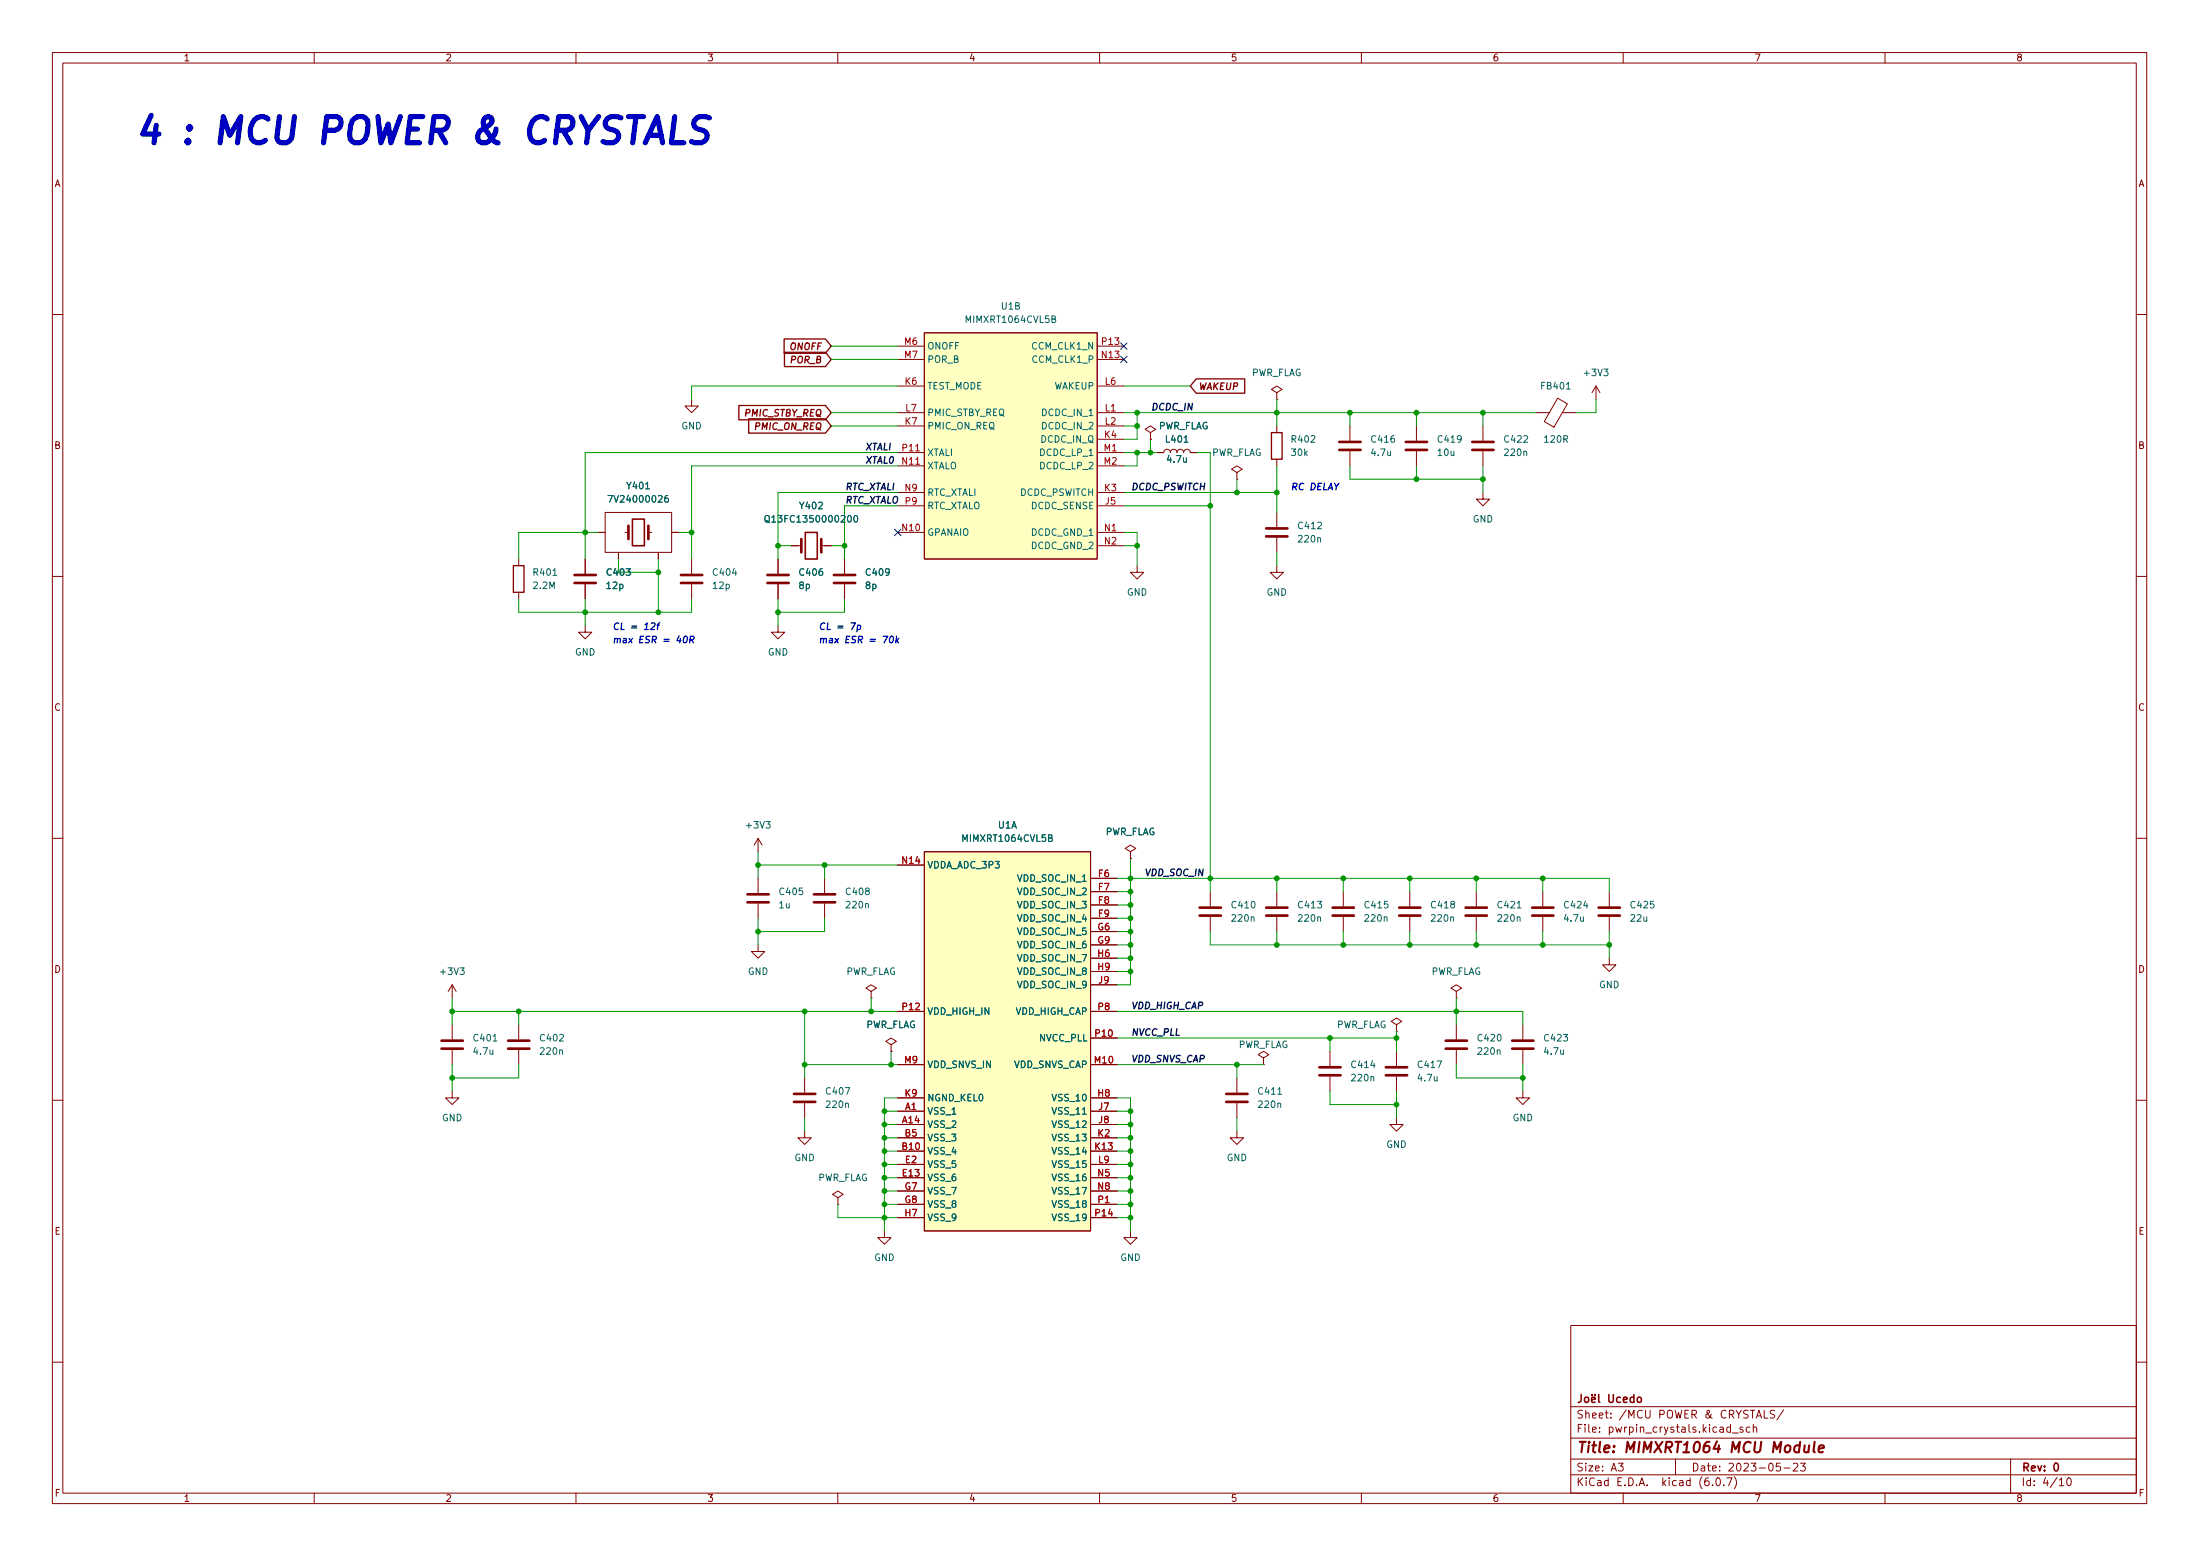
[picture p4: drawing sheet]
<svg xmlns="http://www.w3.org/2000/svg" width="420mm" height="297mm" viewBox="0 0 420 297" stroke-linecap="round" stroke-linejoin="round" font-family="sans-serif">
<g fill="none" stroke="#840000" stroke-width=".19">
<path d="M10 10h400v277h-400zM12 12h396v273h-396zM60 10v2M110 10v2M160 10v2M210 10v2M260 10v2M310 10v2M360 10v2M10 60h2M132.1 76.2v1.3h1.2l-1.2 1.3-1.3-1.3h1.3M171.4 73.7h5.1"/>
<path d="M171.4 78.8h5.1M171.4 66.1h5.1M171.4 68.6h5.1M176.5 63.5h33v43.2h-33zM209.5 73.7h5.1M209.5 78.8h5.1M209.5 66.1h5.1M209.5 68.6h5.1M243.8 75l1.1-.7-1.1-.6-1 .6 1 .7v1.2M243.8 76.2h.1M293.4 78.8h2.5M297.5 76l1.8 1.1-2.5 4.4-1.9-1z"/>
<path d="M298.4 78.8h2.6M304.8 73.7l-.8 1.3M304.8 73.7v2.5M304.8 73.7l.8 1.3M408 60h2M115.6 97.8h12.7v7.6h-12.7zM171.4 96.6h5.1M171.4 94h5.1M171.4 81.3h5.1M171.4 86.4h5.1M171.4 88.9h5.1M209.5 96.6h5.1"/>
<path d="M209.5 94h5.1M209.5 83.9h5.1M209.5 81.3h5.1M209.5 86.4h5.1M209.5 88.9h5.1M219.7 82.6l1-.6-1-.7-1 .7 1 .6v1.3M219.7 83.9h.1M221 86.4h1.2a.64 .64 0 0 1 .7-.6 .64 .64 0 0 1 .6 .6 .64 .64 0 0 1 .7-.6 .64 .64 0 0 1 .6 .6 .64 .64 0 0 1 .6-.6 .64 .64 0 0 1 .7 .6 .64 .64 0 0 1 .6-.6 .64 .64 0 0 1 .6 .6h1.3M236.2 90.2l1-.6-1-.7-1 .7 1 .6v1.3M236.2 91.5h.1M243.8 81.3v1.3M243.8 87.7v1.2"/>
<path d="M243.8 97.8v2.8M257.8 81.3v2.8M257.8 86.1v2.8M270.5 81.3v2.8M270.5 86.1v2.8M283.2 94v1.3h1.3l-1.3 1.3-1.3-1.3h1.3M283.2 81.3v2.8M283.2 86.1v2.8M10 110h2M99.1 106.7v1.3M99.1 113.1v1.2M111.8 119.4v1.3h1.2l-1.2 1.3-1.3-1.3h1.3"/>
<path d="M111.8 106.7v2.8M111.8 111.5v2.8M114.3 101.6h1.3M118.1 105.4v1.3M119.4 101.6h.6M123.8 101.6h.7M125.7 105.4v1.3M128.3 101.6h1.2M132.1 106.7v2.8M132.1 111.5v2.8M148.6 119.4v1.3h1.3l-1.3 1.3-1.3-1.3h1.3M148.6 106.7v2.8"/>
<path d="M148.6 111.5v2.8M151.1 104.2h1.9M156.8 104.2h1.9M161.3 106.7v2.8M161.3 111.5v2.8M171.4 101.6h5.1M209.5 101.6h5.1M209.5 104.2h5.1M217.2 108v1.3h1.2l-1.2 1.2-1.3-1.2h1.3M243.8 108v1.3h1.3l-1.3 1.2-1.2-1.2h1.2M243.8 102.7v2.7M408 110h2"/>
<path d="M10 160h2M144.8 160.1l-.8 1.2M144.8 160.1v2.5M144.8 167.7v2.8M144.8 172.5v2.8M144.8 160.1l.7 1.2M157.5 167.7v2.8M157.5 172.5v2.8M171.4 165.1h5.1M176.5 162.6h31.8v72.4h-31.8zM208.3 167.7h5.1M208.3 170.2h5.1"/>
<path d="M208.3 172.8h5.1M208.3 175.3h5.1M208.3 177.8h5.1M215.9 162.6l1-.6-1-.7-1 .7 1 .6v1.3M215.9 163.9h.1M231.1 170.2v2.8M231.1 175v2.8M243.8 170.2v2.8M243.8 175v2.8M256.5 170.2v2.8M256.5 175v2.8M269.2 170.2v2.8"/>
<path d="M269.2 175v2.8M281.9 170.2v2.8M281.9 175v2.8M294.6 170.2v2.8M294.6 175v2.8M307.3 170.2v2.8M307.3 175v2.8M408 160h2M86.4 188v2.5M86.4 195.6v2.8M86.4 188l-.8 1.3M86.4 188l.7 1.3"/>
<path d="M99.1 195.6v2.8M144.8 180.4v1.2h1.2l-1.2 1.3-1.3-1.3h1.3M166.4 189.3l1-.7-1-.6-1 .6 1 .7v1.2M166.4 190.5h.1M170.2 199.4l1-.6-1-.6-1 .6 1 .6v1.3M171.4 193.1h5.1M208.3 180.4h5.1M208.3 182.9h5.1M208.3 185.5h5.1M208.3 188h5.1M208.3 198.2h5.1M208.3 193.1h5.1"/>
<path d="M266.7 195.6l1-.6-1-.7-1 .7 1 .6v1.3M266.7 196.9h.1M278.1 189.3l1-.7-1-.6-1 .6 1 .7v1.2M278.1 190.5h.1M278.1 195.6v2.8M290.8 195.6v2.8M307.3 182.9v1.3h1.3l-1.3 1.3-1.2-1.3h1.2M10 210h2M86.4 208.3v1.3h1.2l-1.2 1.3-1.3-1.3h1.3M86.4 200.4v2.8M99.1 200.4v2.8M153.7 215.9v1.3h1.2l-1.2 1.3-1.3-1.3h1.3"/>
<path d="M153.7 205.8v2.8M153.7 210.6v2.8M170.2 200.7h.1M171.4 212.1h5.1M171.4 214.7h5.1M171.4 219.7h5.1M171.4 217.2h5.1M171.4 209.6h5.1M171.4 203.2h5.1M208.3 212.1h5.1M208.3 214.7h5.1M208.3 219.7h5.1"/>
<path d="M208.3 217.2h5.1M208.3 209.6h5.1M208.3 203.2h5.1M236.2 215.9v1.3h1.3l-1.3 1.3-1.3-1.3h1.3M236.2 205.8v2.8M236.2 210.6v2.8M241.3 202l1-.7-1-.6-1 .6 1 .7v1.2M241.3 203.2h.1M254 200.7v2.8M254 205.5v2.8M266.7 213.4v1.3h1.3l-1.3 1.2-1.3-1.2h1.3M266.7 200.7v2.8"/>
<path d="M266.7 205.5v2.8M278.1 200.4v2.8M290.8 208.3v1.3h1.3l-1.3 1.3-1.2-1.3h1.2M290.8 200.4v2.8M408 210h2M160 228.6l1-.6-1-.6-1 .6 1 .6v1.3M160 229.9h.1M168.9 235v1.3h1.3l-1.3 1.2-1.3-1.2h1.3M171.4 224.8h5.1M171.4 222.3h5.1M171.4 227.4h5.1M171.4 229.9h5.1"/>
<path d="M171.4 232.4h5.1M208.3 224.8h5.1M208.3 222.3h5.1M208.3 227.4h5.1M208.3 229.9h5.1M208.3 232.4h5.1M215.9 235v1.3h1.3l-1.3 1.2-1.3-1.2h1.3M300 253h108v32h-108zM10 260h2M300 278.5h108M300 274.5h108M300 268.5h108"/>
<path d="M309.1 279.3h.9l-.5 .6 .4 .1v.7l-.2 .1-.6-.1M320 278.5v3M330.5 272.5l-.4-.1-.3 .3 .1 .6h.6M330.5 271.9v1.5M330.9 273.6h1.1M332.9 272.5l-.4-.1-.2 .2 .1 .2 .5 .2v.3h-.6M334.2 272.5l-.4-.1-.3 .3 .1 .6h.6M334.9 272.6l.2-.2 .3 .1 .1 .9M334.9 271.9v1.5M335.4 270.7l.5-1.5 .5 1.5M336.9 269.2v1.5h.7M338.9 269.3l-.5-.1-.3 .3 .1 .4 .7 .2v.5l-.3 .1-.5-.1"/>
<path d="M340 279.3h-.7l-.1 .7 .2-.1 .5 .1 .2 .2-.1 .5-.2 .1-.6-.1M340.6 269.1l-1.2 2M342.5 279.5l.6-.2 .2 .2 .1 .2-1 1.1h1M343.8 279.3h1l-.5 .6 .4 .1v.7l-.2 .1-.7-.1M384 278.5v6.5M408 260h2M60 285v2M110 285v2M160 285v2M210 285v2M260 285v2M300 281.5h108"/>
<path d="M310 285v2M327.1 283.5v.1M327.9 282.2l.2-.1a.8 .8 0 0 1 .5 .8 .8 .8 0 0 1-.5 .7 1 1 0 0 1-.2-1.4zM329.2 283.5v.1M329.8 282.1h1l-.7 1.5M331.2 281.9a1.72 1.72 0 0 1 0 2.3M340.7 280.2h1.2M360 285v2M393.3 282.5l.4-.4v1.5M393.3 283.6h.8M394.9 282.2l.2-.1a.8 .8 0 0 1 .5 .8 .8 .8 0 0 1-.5 .7 1 1 0 0 1-.2-1.4z"/>
</g>
<g fill="none" stroke="#840000" stroke-width=".3">
<path d="M120.8 99.1h2.3v5.1h-2.3zM153.8 101.6h2.3v5.1h-2.3zM302 266.2v1.1a.48 .48 0 0 1-.6 .4M302.8 266.8l.3-.1 .3 .3v.4l-.3 .3-.3-.1-.2-.2zM304 267.2l.7-.1-.1-.3-.4-.1-.2 .2v.7h.6M304 266.2v.2M304.6 266.2v.2M305.3 266.2v1.3l.2 .2M307.3 266.2v1.2l.2 .3h.3l.3-.3v-1.2M309.5 266.8l-.5-.1-.2 .3 .1 .6h.6M310 267.2l.8-.1-.1-.3-.4-.1-.3 .2 .1 .7h.6M312 266.8l-.4-.1-.3 .3 .2 .6h.5"/>
<path d="M312 266.2v1.5M312.8 266.8l.4-.1 .3 .3v.4l-.3 .3-.4-.1-.1-.2zM392.4 279.5l.2-.2a.8 .8 0 0 1 .5 .8 .8 .8 0 0 1-.5 .7l-.2-.1-.1-.5z"/>
</g>
<path d="M344.7 275.9l-.1 1.2a.57 .57 0 0 0 .8 0M345.5 275.9l-.1 1.3M346.6 275.2l-.3 1.8 .3 .2M347.3 276.6l1-.2v-.4l-.6-.1-.3 .3v.9h.7" fill="none" stroke="#840000" stroke-width=".4"/>
<g fill="none" stroke="#840000" stroke-width=".51">
<path d="M255.8 85.9h4M255.8 84.4h4M268.5 85.9h4M268.5 84.4h4M281.2 85.9h4M281.2 84.4h4M109.7 111.3h4.1M109.7 109.8h4.1M120 100.4v2.5M123.8 100.4v2.5M130 111.3h4.1M130 109.8h4.1"/>
<path d="M146.6 111.3h4M146.6 109.8h4M153 102.9v2.5M156.8 102.9v2.5M159.3 111.3h4M159.3 109.8h4M241.8 102.4h4.1M241.8 100.9h4.1M142.7 172.2h4.1M142.7 170.7h4.1M155.4 172.2h4.1M155.4 170.7h4.1"/>
<path d="M229.1 174.8h4.1M229.1 173.3h4.1M241.8 174.8h4.1M241.8 173.3h4.1M254.5 174.8h4.1M254.5 173.3h4.1M267.2 174.8h4.1M267.2 173.3h4.1M279.9 174.8h4.1M279.9 173.3h4.1M292.6 174.8h4.1M292.6 173.3h4.1"/>
<path d="M305.3 174.8h4.1M305.3 173.3h4.1M84.3 198.7h4.1M97 198.7h4.1M276.1 198.7h4.1M288.8 198.7h4.1M84.3 200.2h4.1M97 200.2h4.1M151.6 210.3h4.1M151.6 208.8h4.1M234.2 210.3h4.1M234.2 208.8h4.1"/>
<path d="M252 205.3h4M252 203.7h4M264.7 205.3h4M264.7 203.7h4M276.1 200.2h4.1M288.8 200.2h4.1"/>
</g>
<g fill="#ffffc2" stroke="#ffffc2" stroke-width=".19">
<path d="M176.5 63.5h33v43.2h-33z"/>
<path d="M176.5 162.6h31.8v72.4h-31.8z"/>
</g>
<path d="M116.1 94.6h.9l-.6 1.3M127.5 94.6l-.3 .1a.86 .86 0 0 0 0 1.2l.4-.2 .1-.4-.3-.2h-.3l-.2 .2M146.1 98.6l.3-.2a.43 .43 0 0 1 .5 .4v.4a.42 .42 0 0 1-.4 .5 .42 .42 0 0 1-.4-.5zM146.3 99.4l.7 .4M163.2 98.5l.2-.1a.68 .68 0 0 1 .4 .6 .68 .68 0 0 1-.4 .7l-.3-.5z" fill="none" stroke="#006464" stroke-width=".19"/>
<path d="M141.1 77.4h16.5l1.1 1.4-1.1 1.3h-16.5zM143 80h14.6l1.1 1.3-1.1 1.4h-14.6zM149.8 64.7h7.8l1.1 1.4-1.1 1.3h-7.8zM149.8 67.3h7.8l1.1 1.3-1.1 1.4h-7.8zM228.4 72.3h9.3v2.8h-9.3l-1.1-1.4zM242.8 82.6h2.1v5.1h-2.1zM98 108h2.1v5.1h-2.1z" fill="none" stroke="#840000" stroke-width=".25"/>
<path d="M128.8 22.3l-.6 5h2.4M135.5 22.5a2.12 2.12 0 0 0-2.7 .2 1.11 1.11 0 0 0 .5 1.9l.9 .3a1.22 1.22 0 0 1 .9 1.3 1.22 1.22 0 0 1-1.2 1.1h-1.2l-.6-.3" fill="none" stroke="#0000c2" stroke-width="1"/>
<g fill="none" stroke="#0000c2" stroke-width=".25">
<path d="M124.4 119l.5-.1 .2 .4-.9 .9h.8M125.5 119.3h.4M126 118.9l-.3 .2-.2 1.1M162.5 118.9h.9l-.7 1.3M163.8 119.4l.4-.1 .2 .3-.2 .5h-.5M163.8 119.3l-.2 1.3M130.7 121.6l.3-.1a.75 .75 0 0 1-.3 1.2l-.2-.5zM131.8 122.1h.6l.1-.5-.6-.1-.2 1.2M132.1 122.1l.3 .6M170.1 121.6l.3-.1a.75 .75 0 0 1-.3 1.2l-.2-.5zM171.2 121.5l-.1 1.2M171.3 122.2l.3 .5"/>
<path d="M171.7 121.9l-.6 .5"/>
</g>
<g fill="none" stroke="#009600" stroke-width=".19">
<path d="M158.7 78.8h12.7M158.7 66.1h12.7M158.7 68.6h12.7M171.4 73.7h-39.3v2.5M214.6 78.8h78.8M214.6 73.7h12.7M217.2 78.8v5.1h-2.6M243.8 76.2v5.1M257.8 78.8v2.5M270.5 78.8v2.5M283.2 78.8v2.5M304.8 76.2v2.6h-3.8"/>
<path d="M158.7 81.3h12.7M171.4 88.9h-39.3v17.8M171.4 94h-22.8v12.7M171.4 96.6h-10.1v10.1M171.4 86.4h-59.6v20.3M214.6 94h29.2M214.6 81.3h2.6M214.6 96.6h16.5M214.6 86.4h6.4M217.2 86.4v2.5h-2.6M219.7 83.9v2.5M228.6 86.4h2.5v83.8"/>
<path d="M236.2 91.5v2.5M243.8 88.9v8.9M257.8 88.9v2.6h25.4M270.5 88.9v2.6M283.2 88.9v5.1M99.1 114.3v2.6h33v-2.6M111.8 114.3v5.1M114.3 101.6h-15.2v5.1M118.1 106.7v2.6h7.6M125.7 106.7v10.2M129.5 101.6h2.6M148.6 114.3v5.1"/>
<path d="M148.6 104.2h2.5M158.7 104.2h2.6M161.3 114.3v2.6h-12.7M214.6 104.2h2.6M214.6 101.6h2.6v6.4M243.8 105.4v2.6M144.8 162.6v5.1M144.8 175.3v5.1M144.8 165.1h26.6M157.5 175.3v2.5h-12.7M157.5 165.1v2.6M213.4 177.8h2.5"/>
<path d="M213.4 167.7h93.9v2.5M213.4 175.3h2.5M213.4 172.8h2.5M213.4 170.2h2.5M215.9 163.9v24.1h-2.5M231.1 177.8v2.6h76.2M243.8 167.7v2.5M243.8 177.8v2.6M256.5 167.7v2.5M256.5 177.8v2.6M269.2 167.7v2.5M269.2 177.8v2.6"/>
<path d="M281.9 167.7v2.5M281.9 177.8v2.6M294.6 167.7v2.5M294.6 177.8v2.6M307.3 177.8v5.1M86.4 190.5v5.1M86.4 193.1h85M99.1 193.1v2.5M153.7 193.1v12.7M166.4 190.5v2.6M213.4 193.1h77.4v2.5M213.4 180.4h2.5"/>
<path d="M213.4 182.9h2.5M213.4 198.2h53.3M213.4 185.5h2.5M254 198.2v2.5M266.7 196.9v3.8M278.1 190.5v5.1M86.4 203.2v5.1M99.1 203.2v2.6h-12.7M153.7 203.2h17.7M153.7 213.4v2.5M168.9 217.2h2.5M168.9 219.7h2.5"/>
<path d="M168.9 214.7h2.5M168.9 212.1h2.5M170.2 200.7v2.5M171.4 209.6h-2.5v25.4M213.4 217.2h2.5M213.4 219.7h2.5M213.4 214.7h2.5M213.4 203.2h27.9M213.4 212.1h2.5M213.4 209.6h2.5v25.4M236.2 203.2v2.6M236.2 213.4v2.5"/>
<path d="M254 208.3v2.6h12.7M266.7 208.3v5.1M278.1 203.2v2.6h12.7M290.8 203.2v5.1M160 229.9v2.5h11.4M168.9 229.9h2.5M168.9 227.4h2.5M168.9 224.8h2.5M168.9 222.3h2.5M213.4 229.9h2.5M213.4 232.4h2.5M213.4 227.4h2.5"/>
<path d="M213.4 224.8h2.5M213.4 222.3h2.5"/>
</g>
<path d="M214 65.5l1.2 1.2M214 68l1.2 1.2M215.2 65.5l-1.2 1.2M215.2 68l-1.2 1.2M170.8 101l1.3 1.2M172.1 101l-1.3 1.2" fill="none" stroke="#000084" stroke-width=".19"/>
<g fill="#009600" stroke="#009600" stroke-width=".19">
<circle cx="111.8" cy="101.6" r=".46"/>
<circle cx="125.7" cy="116.9" r=".46"/>
<circle cx="125.7" cy="109.3" r=".46"/>
<circle cx="132.1" cy="101.6" r=".46"/>
<circle cx="111.8" cy="116.9" r=".46"/>
<circle cx="166.4" cy="193.1" r=".46"/>
<circle cx="168.9" cy="222.3" r=".46"/>
<circle cx="168.9" cy="224.8" r=".46"/>
<circle cx="168.9" cy="232.4" r=".46"/>
<circle cx="168.9" cy="229.9" r=".46"/>
<circle cx="168.9" cy="219.7" r=".46"/>
<circle cx="168.9" cy="217.2" r=".46"/>
<circle cx="168.9" cy="214.7" r=".46"/>
<circle cx="168.9" cy="227.4" r=".46"/>
<circle cx="170.2" cy="203.2" r=".46"/>
<circle cx="168.9" cy="212.1" r=".46"/>
<circle cx="215.9" cy="217.2" r=".46"/>
<circle cx="215.9" cy="214.7" r=".46"/>
<circle cx="215.9" cy="227.4" r=".46"/>
<circle cx="215.9" cy="229.9" r=".46"/>
<circle cx="215.9" cy="232.4" r=".46"/>
<circle cx="215.9" cy="219.7" r=".46"/>
<circle cx="215.9" cy="222.3" r=".46"/>
<circle cx="215.9" cy="224.8" r=".46"/>
<circle cx="86.4" cy="193.1" r=".46"/>
<circle cx="157.5" cy="165.1" r=".46"/>
<circle cx="153.7" cy="203.2" r=".46"/>
<circle cx="153.7" cy="193.1" r=".46"/>
<circle cx="99.1" cy="193.1" r=".46"/>
<circle cx="86.4" cy="205.8" r=".46"/>
<circle cx="144.8" cy="177.8" r=".46"/>
<circle cx="144.8" cy="165.1" r=".46"/>
<circle cx="148.6" cy="116.9" r=".46"/>
<circle cx="161.3" cy="104.2" r=".46"/>
<circle cx="148.6" cy="104.2" r=".46"/>
<circle cx="231.1" cy="167.7" r=".46"/>
<circle cx="215.9" cy="175.3" r=".46"/>
<circle cx="215.9" cy="180.4" r=".46"/>
<circle cx="215.9" cy="172.8" r=".46"/>
<circle cx="215.9" cy="177.8" r=".46"/>
<circle cx="215.9" cy="167.7" r=".46"/>
<circle cx="215.9" cy="170.2" r=".46"/>
<circle cx="243.8" cy="167.7" r=".46"/>
<circle cx="231.1" cy="96.6" r=".46"/>
<circle cx="217.2" cy="104.2" r=".46"/>
<circle cx="217.2" cy="78.8" r=".46"/>
<circle cx="217.2" cy="86.4" r=".46"/>
<circle cx="219.7" cy="86.4" r=".46"/>
<circle cx="217.2" cy="81.3" r=".46"/>
<circle cx="236.2" cy="94" r=".46"/>
<circle cx="266.7" cy="198.2" r=".46"/>
<circle cx="278.1" cy="193.1" r=".46"/>
<circle cx="281.9" cy="167.7" r=".46"/>
<circle cx="256.5" cy="167.7" r=".46"/>
<circle cx="243.8" cy="180.4" r=".46"/>
<circle cx="256.5" cy="180.4" r=".46"/>
<circle cx="269.2" cy="167.7" r=".46"/>
<circle cx="269.2" cy="180.4" r=".46"/>
<circle cx="266.7" cy="210.9" r=".46"/>
<circle cx="281.9" cy="180.4" r=".46"/>
<circle cx="243.8" cy="94" r=".46"/>
<circle cx="243.8" cy="78.8" r=".46"/>
<circle cx="283.2" cy="78.8" r=".46"/>
<circle cx="270.5" cy="91.5" r=".46"/>
<circle cx="283.2" cy="91.5" r=".46"/>
<circle cx="257.8" cy="78.8" r=".46"/>
<circle cx="270.5" cy="78.8" r=".46"/>
<circle cx="215.9" cy="212.1" r=".46"/>
<circle cx="215.9" cy="182.9" r=".46"/>
<circle cx="236.2" cy="203.2" r=".46"/>
<circle cx="254" cy="198.2" r=".46"/>
<circle cx="215.9" cy="185.5" r=".46"/>
<circle cx="294.6" cy="167.7" r=".46"/>
<circle cx="294.6" cy="180.4" r=".46"/>
<circle cx="307.3" cy="180.4" r=".46"/>
<circle cx="290.8" cy="205.8" r=".46"/>
</g>
<text font-size="7" fill="#0000c2" x="25.4" y="27.5">4 : MCU POWER &amp; CRYSTALS</text>
<text font-size="2.8" fill="#840000" x="301" y="277.3">Title: MIMXRT1064 MCU Module</text>
<g font-size="2.1" fill="#840000">
<text x="301" y="273.5">File: pwrpin_crystals.kicad_sch</text>
<text x="301" y="270.8">Sheet: /MCU POWER &amp; CRYSTALS/</text>
<text x="301" y="280.9">Size: A3</text>
<text x="323" y="280.9">Date: 2023-05-23</text>
<text x="386" y="280.9">Rev: 0</text>
<text x="301" y="283.7">KiCad E.D.A. kicad (6.0.7)</text>
<text x="386" y="283.7">Id: 4/10</text>
</g>
<g font-size="1.8" fill="#840000">
<text x="35" y="11.7">1</text>
<text x="85" y="11.7">2</text>
<text x="135" y="11.7">3</text>
<text x="185" y="11.7">4</text>
<text x="235" y="11.7">5</text>
<text x="285" y="11.7">6</text>
<text x="335" y="11.7">7</text>
<text x="385" y="11.7">8</text>
<text x="10.3" y="35.7">A</text>
<text x="408.3" y="35.7">A</text>
<text x="151.1" y="66.8">ONOFF</text>
<text x="151.2" y="69.3">POR_B</text>
<text x="228.8" y="74.4">WAKEUP</text>
<text x="142.4" y="79.5">PMIC_STBY_REQ</text>
<text x="144.4" y="82">PMIC_ON_REQ</text>
<text x="10.3" y="85.7">B</text>
<text x="408.3" y="85.7">B</text>
<text x="10.3" y="135.7">C</text>
<text x="408.3" y="135.7">C</text>
<text x="10.3" y="185.7">D</text>
<text x="408.3" y="185.7">D</text>
<text x="10.4" y="235.7">E</text>
<text x="408.4" y="235.7">E</text>
<text x="10.4" y="285.7">F</text>
<text x="35" y="286.7">1</text>
<text x="85" y="286.7">2</text>
<text x="135" y="286.7">3</text>
<text x="185" y="286.7">4</text>
<text x="235" y="286.7">5</text>
<text x="285" y="286.7">6</text>
<text x="335" y="286.7">7</text>
<text x="385" y="286.7">8</text>
<text x="408.4" y="285.7">F</text>
</g>
<g font-size="1.8" fill="#006464">
<text x="191.3" y="59.1">U1B</text>
<text x="184.7" y="61.6">MIMXRT1064CVL5B</text>
<text x="177" y="66.7">ONOFF</text>
<text x="177" y="69.3">POR_B</text>
<text x="197.2" y="66.7">CCM_CLK1_N</text>
<text x="197.2" y="69.3">CCM_CLK1_P</text>
<text x="238.9" y="71.8">PWR_FLAG</text>
<text x="302.7" y="71.8">+3V3</text>
<text x="177" y="74.3">TEST_MODE</text>
<text x="201.2" y="74.3">WAKEUP</text>
<text x="294.5" y="74.3">FB401</text>
<text x="130.1" y="82">GND</text>
<text x="177" y="82">PMIC_ON_REQ</text>
<text x="177" y="79.4">PMIC_STBY_REQ</text>
<text x="199.2" y="79.4">DCDC_IN_1</text>
<text x="199.2" y="82">DCDC_IN_2</text>
<text x="221.1" y="82">PWR_FLAG</text>
<text x="177" y="89.6">XTALO</text>
<text x="177" y="87">XTALI</text>
<text x="198.7" y="87">DCDC_LP_1</text>
<text x="198.7" y="89.6">DCDC_LP_2</text>
<text x="198.8" y="84.5">DCDC_IN_Q</text>
<text x="222.8" y="84.5">L401</text>
<text x="223" y="88.3">4.7u</text>
<text x="231.3" y="87">PWR_FLAG</text>
<text x="246.7" y="87">30k</text>
<text x="246.8" y="84.5">R402</text>
<text x="262" y="87">4.7u</text>
<text x="262" y="84.5">C416</text>
<text x="274.7" y="87">10u</text>
<text x="274.7" y="84.5">C419</text>
<text x="287.4" y="84.5">C422</text>
<text x="287.5" y="87">220n</text>
<text x="295.1" y="84.5">120R</text>
<text x="116.9" y="95.9">7V24000026</text>
<text x="119.9" y="93.4">Y401</text>
<text x="177" y="94.7">RTC_XTALI</text>
<text x="194.8" y="94.7">DCDC_PSWITCH</text>
<text x="147.2" y="99.7">Q13FC1350000200</text>
<text x="152.9" y="97.2">Y402</text>
<text x="177" y="97.2">RTC_XTALO</text>
<text x="197" y="97.2">DCDC_SENSE</text>
<text x="248.1" y="101">C412</text>
<text x="281.2" y="99.7">GND</text>
<text x="177" y="102.3">GPANAIO</text>
<text x="197.1" y="102.3">DCDC_GND_1</text>
<text x="197.1" y="104.8">DCDC_GND_2</text>
<text x="248.1" y="103.5">220n</text>
<text x="102" y="112.4">2.2M</text>
<text x="102" y="109.9">R401</text>
<text x="115.9" y="112.4">12p</text>
<text x="116" y="109.9">C403</text>
<text x="136.2" y="112.4">12p</text>
<text x="136.3" y="109.9">C404</text>
<text x="152.6" y="112.4">8p</text>
<text x="152.8" y="109.9">C406</text>
<text x="165.3" y="112.4">8p</text>
<text x="165.5" y="109.9">C409</text>
<text x="215.2" y="113.7">GND</text>
<text x="241.9" y="113.7">GND</text>
<text x="109.8" y="125.1">GND</text>
<text x="146.6" y="125.1">GND</text>
<text x="142.7" y="158.2">+3V3</text>
<text x="184.1" y="160.7">MIMXRT1064CVL5B</text>
<text x="190.6" y="158.2">U1A</text>
<text x="210.9" y="159.4">PWR_FLAG</text>
<text x="177" y="165.8">VDDA_ADC_3P3</text>
<text x="148.8" y="173.4">1u</text>
<text x="149" y="170.9">C405</text>
<text x="161.7" y="170.9">C408</text>
<text x="161.7" y="173.4">220n</text>
<text x="194.5" y="168.3">VDD_SOC_IN_1</text>
<text x="194.5" y="170.9">VDD_SOC_IN_2</text>
<text x="194.5" y="173.4">VDD_SOC_IN_3</text>
<text x="235.4" y="173.4">C410</text>
<text x="248.1" y="173.4">C413</text>
<text x="260.8" y="173.4">C415</text>
<text x="273.5" y="173.4">C418</text>
<text x="286.2" y="173.4">C421</text>
<text x="298.9" y="173.4">C424</text>
<text x="311.6" y="173.4">C425</text>
<text x="194.5" y="175.9">VDD_SOC_IN_4</text>
<text x="194.5" y="178.5">VDD_SOC_IN_5</text>
<text x="235.4" y="175.9">220n</text>
<text x="248.1" y="175.9">220n</text>
<text x="260.8" y="175.9">220n</text>
<text x="273.5" y="175.9">220n</text>
<text x="286.2" y="175.9">220n</text>
<text x="298.8" y="175.9">4.7u</text>
<text x="311.5" y="175.9">22u</text>
<text x="194.5" y="181">VDD_SOC_IN_6</text>
<text x="194.5" y="183.6">VDD_SOC_IN_7</text>
<text x="84.3" y="186.1">+3V3</text>
<text x="142.8" y="186.1">GND</text>
<text x="161.4" y="186.1">PWR_FLAG</text>
<text x="194.5" y="186.1">VDD_SOC_IN_8</text>
<text x="194.5" y="188.6">VDD_SOC_IN_9</text>
<text x="273.2" y="186.1">PWR_FLAG</text>
<text x="305.4" y="188.6">GND</text>
<text x="165.2" y="196.3">PWR_FLAG</text>
<text x="177" y="193.7">VDD_HIGH_IN</text>
<text x="193.9" y="193.7">VDD_HIGH_CAP</text>
<text x="255.1" y="196.3">PWR_FLAG</text>
<text x="90.6" y="201.3">4.7u</text>
<text x="90.6" y="198.8">C401</text>
<text x="103.3" y="198.8">C402</text>
<text x="103.3" y="201.3">220n</text>
<text x="177" y="203.9">VDD_SNVS_IN</text>
<text x="193.5" y="203.9">VDD_SNVS_CAP</text>
<text x="198.4" y="198.8">NVCC_PLL</text>
<text x="236.3" y="200.1">PWR_FLAG</text>
<text x="258.2" y="203.9">C414</text>
<text x="270.9" y="203.9">C417</text>
<text x="282.4" y="198.8">C420</text>
<text x="282.4" y="201.3">220n</text>
<text x="295" y="201.3">4.7u</text>
<text x="295.1" y="198.8">C423</text>
<text x="157.9" y="209">C407</text>
<text x="240.4" y="209">C411</text>
<text x="258.3" y="206.4">220n</text>
<text x="270.9" y="206.4">4.7u</text>
<text x="84.4" y="214">GND</text>
<text x="157.9" y="211.5">220n</text>
<text x="177" y="212.8">VSS_1</text>
<text x="177" y="215.3">VSS_2</text>
<text x="177" y="210.2">NGND_KEL0</text>
<text x="201.3" y="210.2">VSS_10</text>
<text x="201.3" y="212.8">VSS_11</text>
<text x="201.3" y="215.3">VSS_12</text>
<text x="240.5" y="211.5">220n</text>
<text x="288.9" y="214">GND</text>
<text x="151.7" y="221.7">GND</text>
<text x="177" y="220.4">VSS_4</text>
<text x="177" y="217.8">VSS_3</text>
<text x="201.3" y="220.4">VSS_14</text>
<text x="201.3" y="217.8">VSS_13</text>
<text x="234.3" y="221.7">GND</text>
<text x="264.7" y="219.1">GND</text>
<text x="156" y="225.5">PWR_FLAG</text>
<text x="177" y="225.5">VSS_6</text>
<text x="177" y="222.9">VSS_5</text>
<text x="201.3" y="222.9">VSS_15</text>
<text x="201.3" y="225.5">VSS_16</text>
<text x="177" y="228">VSS_7</text>
<text x="177" y="230.5">VSS_8</text>
<text x="177" y="233.1">VSS_9</text>
<text x="201.3" y="228">VSS_17</text>
<text x="201.3" y="230.5">VSS_18</text>
<text x="201.3" y="233.1">VSS_19</text>
<text x="166.9" y="240.7">GND</text>
<text x="213.9" y="240.7">GND</text>
</g>
<g font-size="1.8" fill="#a90000">
<text x="172.8" y="65.8">M6</text>
<text x="210.5" y="65.8">P13</text>
<text x="172.8" y="68.4">M7</text>
<text x="210.5" y="68.4">N13</text>
<text x="172.9" y="73.4">K6</text>
<text x="211.1" y="73.4">L6</text>
<text x="172.9" y="81.1">K7</text>
<text x="173" y="78.5">L7</text>
<text x="211" y="83.6">K4</text>
<text x="211.1" y="78.5">L1</text>
<text x="211.1" y="81.1">L2</text>
<text x="172.4" y="88.7">N11</text>
<text x="172.4" y="86.1">P11</text>
<text x="210.9" y="86.1">M1</text>
<text x="210.9" y="88.7">M2</text>
<text x="172.9" y="93.8">N9</text>
<text x="211" y="93.8">K3</text>
<text x="172.4" y="101.4">N10</text>
<text x="211" y="101.4">N1</text>
<text x="211.1" y="96.3">J5</text>
<text x="211" y="103.9">N2</text>
<text x="172.4" y="164.9">N14</text>
<text x="209.8" y="167.4">F6</text>
<text x="209.8" y="170">F7</text>
<text x="209.8" y="172.5">F8</text>
<text x="209.6" y="177.6">G6</text>
<text x="209.8" y="175">F9</text>
<text x="209.6" y="180.1">G9</text>
<text x="209.7" y="182.7">H6</text>
<text x="209.7" y="185.2">H9</text>
<text x="209.8" y="187.7">J9</text>
<text x="172.4" y="192.8">P12</text>
<text x="209.2" y="197.9">P10</text>
<text x="209.7" y="192.8">P8</text>
<text x="172.8" y="203">M9</text>
<text x="209.1" y="203">M10</text>
<text x="172.9" y="209.3">K9</text>
<text x="209.7" y="209.3">H8</text>
<text x="172.4" y="214.4">A14</text>
<text x="172.9" y="211.9">A1</text>
<text x="209.8" y="211.9">J7</text>
<text x="209.8" y="214.4">J8</text>
<text x="172.4" y="219.5">B10</text>
<text x="172.9" y="217">B5</text>
<text x="209.2" y="219.5">K13</text>
<text x="209.7" y="217">K2</text>
<text x="172.4" y="224.6">E13</text>
<text x="172.8" y="227.1">G7</text>
<text x="172.9" y="222">E2</text>
<text x="209.7" y="224.6">N5</text>
<text x="209.7" y="227.1">N8</text>
<text x="209.8" y="222">L9</text>
<text x="172.8" y="229.7">G8</text>
<text x="172.9" y="232.2">H7</text>
<text x="209.2" y="232.2">P14</text>
<text x="209.7" y="229.7">P1</text>
</g>
<g font-size="1.8" fill="#0f0f0f">
<text x="219.7" y="78.3">DCDC_IN</text>
<text x="165.1" y="88.5">XTAL0</text>
<text x="165.1" y="86">XTALI</text>
<text x="161.3" y="93.6">RTC_XTALI</text>
<text x="215.9" y="93.6">DCDC_PSWITCH</text>
<text x="161.3" y="96.1">RTC_XTALO P9</text>
<text x="218.4" y="167.2">VDD_SOC_IN</text>
<text x="215.9" y="192.6">VDD_HIGH_CAP</text>
<text x="215.9" y="197.7">NVCC_PLL</text>
<text x="215.9" y="202.8">VDD_SNVS_CAP</text>
</g>
<g font-size="1.8" fill="#0000c2">
<text x="246.4" y="93.6">RC DELAY</text>
<text x="116.8" y="120.2">CL = 12f</text>
<text x="116.8" y="122.8">max ESR = 40R</text>
<text x="156.2" y="120.2">CL = 7p</text>
<text x="156.2" y="122.8">max ESR = 70k</text>
</g>
</svg>
